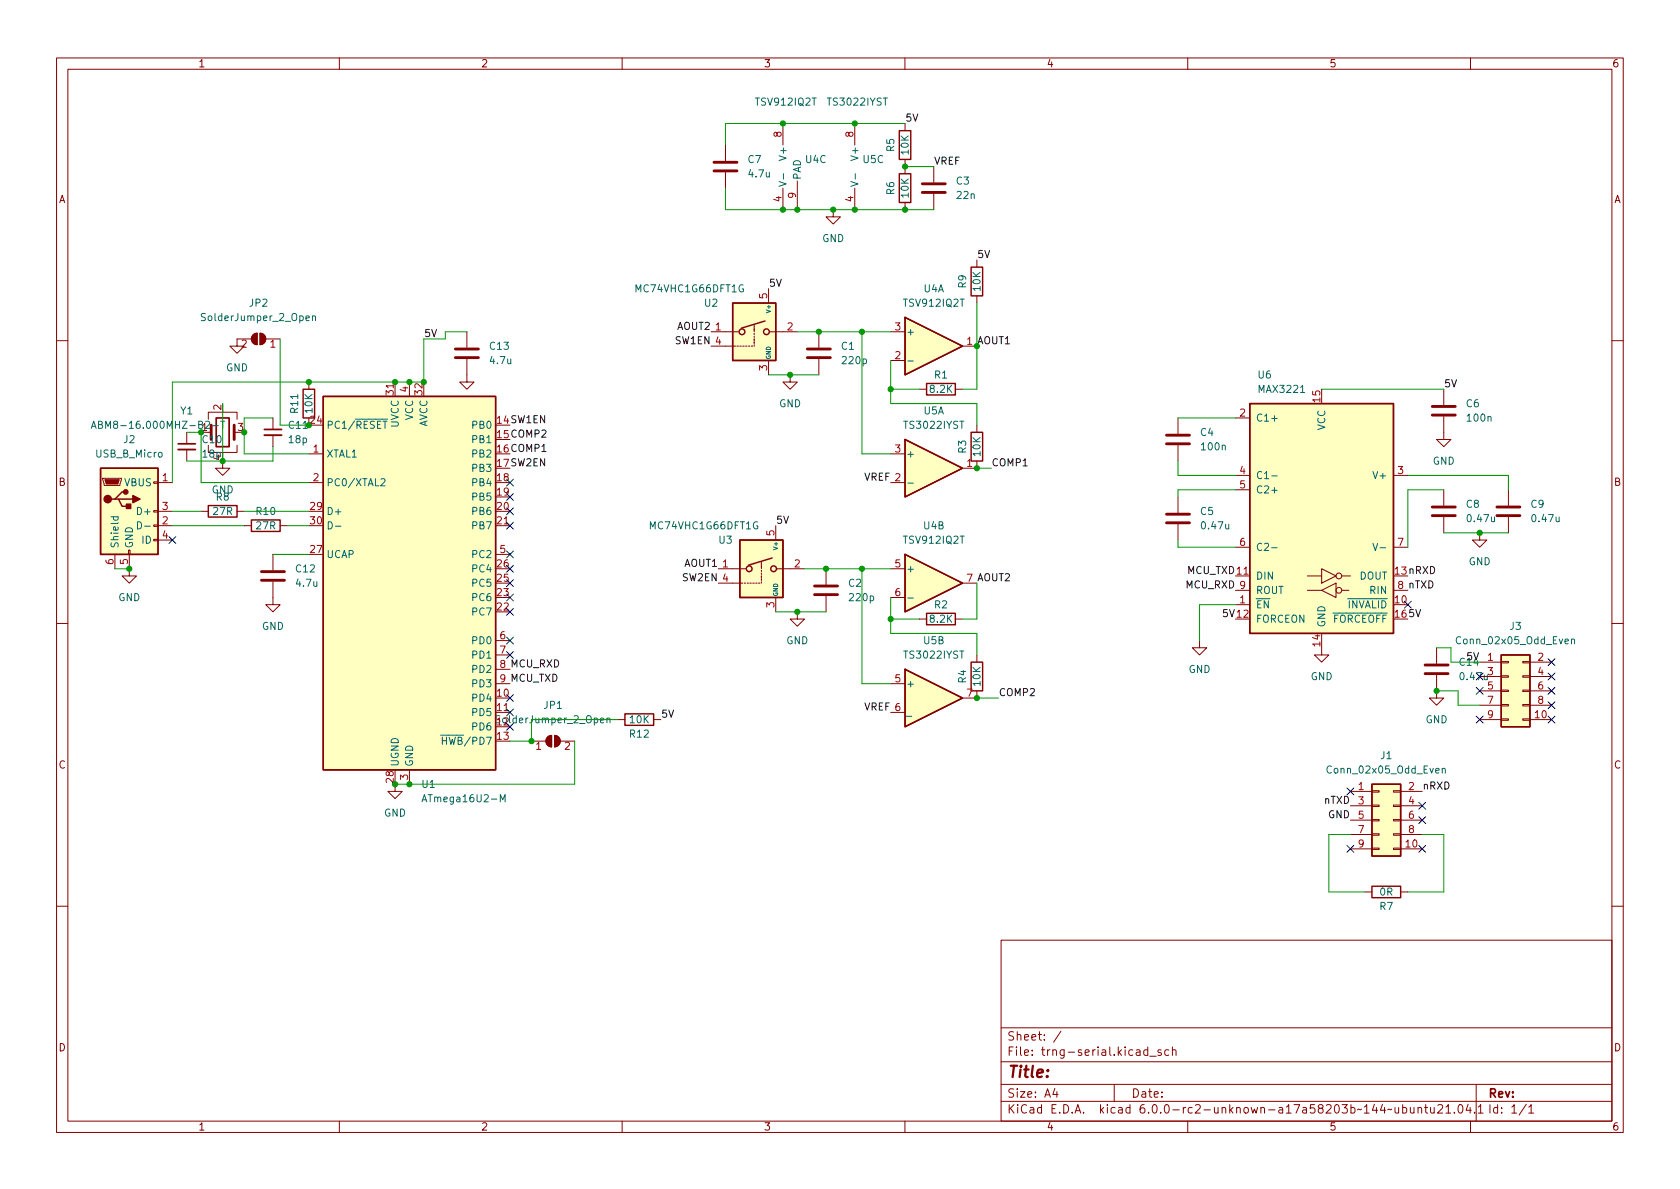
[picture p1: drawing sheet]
<svg xmlns="http://www.w3.org/2000/svg" width="297mm" height="210mm" viewBox="0 0 297 210" stroke-linecap="round" stroke-linejoin="round" font-family="sans-serif">
<g fill="none" stroke="#840000" stroke-width=".18">
<path d="M10 10.2h277v190.1h-277zM12 12.2h273v186.1h-273zM60 10.2v2M110 10.2v2M160 10.2v2M210 10.2v2M260 10.2v2M128.3 25.6v2.8M128.3 30.5v2.8M138.4 21.8v3.8M138.4 33.3v3.8M141 32v5.1"/>
<path d="M147.3 37.1v1.2h1.3l-1.3 1.3-1.3-1.3h1.3M151.1 21.8v3.8M151.1 33.3v3.8M160 21.8v1.3M160 28.2v2.5M160 35.8v1.3M165.1 29.5v2.8M165.1 34.3v2.8M44.4 59.9h-2.5v1.3h1.3l-1.3 1.3-1.3-1.3h1.3M44.7 59.2l.8-.3v2.1a1.02 1.02 0 0 1-1-.7 1.02 1.02 0 0 1 .2-1.1zM46 58.9a1.02 1.02 0 0 1 1 1 1.02 1.02 0 0 1-1 1.1zM47 59.9h2.5"/>
<path d="M82.5 58.7v2.8M125.7 58.7h4.9M133.3 57.4v1.3M133.3 58.9v.3M133.3 59.4v.3M133.3 59.9v.3M135.9 51v2.6M136.1 58.7h4.9M144.8 58.7v2.8M157.5 58.7h2.5M172.7 46v1.2M172.7 52.3v1.3"/>
<path d="M10 60.2h2M33 76.4v2.1M33 79.5v2M36.8 78.7v1.3h5.1v-1.3M36.8 74.2v-1.3h5.1v1.3M41.4 76.4h.5M48.3 73.9v2M48.3 77v2M54.6 67.6v1.2M69.8 67.6v2.5M72.4 67.6v2.5M82.5 63.5v4.1h1.3l-1.3 1.2-1.2-1.2h1.2"/>
<path d="M125.7 61.2h4.3M130.3 61.2h.3M130.8 61.2h.3M131.3 61.2h.3M131.8 61.2h.3M132.3 61.2h.3M132.8 61.2h.3M133.3 60.4v.3M133.3 61v.2M135.9 63.7v2.6M139.7 66.3v1.3h1.3l-1.3 1.2-1.3-1.2h1.3M144.8 63.5v2.8"/>
<path d="M157.5 63.7h2.5M162.6 68.8h1.2M168.9 68.8h1.3M170.2 61.2h2.5M172.7 75.2v1.2M208.3 73.9v2.8M208.3 78.7v2.8M218.4 73.9h2.6M255.3 73.7v4h1.2l-1.2 1.3-1.3-1.3h1.3M255.3 68.8v2.8M285 60.2h2M18.2 84.6h3.3v.2l-.3 1h-2.8z"/>
<path d="M20.3 98v2.6M22.7 97.3h.3v.7h-.3zM22.9 98v3.8h1.2l-1.2 1.3-1.3-1.3h1.3M27.2 95.4h.7v.2h-.7zM27.2 92.8h.7v.3h-.7zM27.2 90.3h.7v.2h-.7zM27.2 85.2h.7v.3h-.7zM27.9 85.3h2.6M27.9 93h2.6M27.9 90.4h2.6M27.9 95.5h2.6M35.6 90.4h1.2"/>
<path d="M39.4 81.5v1.3h1.2l-1.2 1.3-1.3-1.3h1.3M41.9 90.4h1.3M43.2 93h1.2M48.3 98v2.8M49.5 93h1.3M54.6 85.3h2.5M54.6 80.3h2.5M87.6 93h2.6M87.6 98h2.6M134.6 99.3v1.3M137.2 93v2.5M157.5 85.3h2.5"/>
<path d="M157.5 80.3h2.5M172.7 81.5v1.3h-2.5M208.3 87.9v2.8M208.3 92.7v2.8M218.4 84.1h2.6M218.4 86.6h2.6M218.4 96.8h2.6M246.4 84.1h2.5M246.4 96.8h2.5M255.3 86.6v2.8M255.3 91.4v2.8M261.6 94.2v1.3h1.3l-1.3 1.3-1.3-1.3h1.3"/>
<path d="M266.7 86.6v2.8M266.7 91.4v2.8M10 110.2h2M48.3 102.9v4h1.2l-1.2 1.3-1.3-1.3h1.3M87.6 113.3h2.6M87.6 115.8h2.6M87.6 118.4h2.6M127 103.1h4.3M127 100.6h4.8M131.6 103.1h.2M132.1 103.1h.2M132.6 103.1h.2"/>
<path d="M133.1 103.1h.2M133.6 103.1h.3M134.1 103.1h.3M134.6 100.8v.3M134.6 101.3v.3M134.6 101.8v.3M134.6 102.4v.2M134.6 102.9v.2M137.2 105.7v2.5M137.4 100.6h4.8M141 108.2v1.3h1.2l-1.2 1.2-1.3-1.2h1.3M146 100.6v2.8"/>
<path d="M146 105.4v2.8M157.5 100.6h2.5M157.5 105.7h2.5M162.6 109.5h1.2M168.9 109.5h1.3M170.2 103.1h2.5M172.7 115.8v1.3M212.1 113.3v1.2h1.3l-1.3 1.3-1.3-1.3h1.3M218.4 106.9h2.6M218.4 101.8h2.6M218.4 104.4h2.6M231.1 104.4h2.6"/>
<path d="M231.1 101.8h2.6M233.7 114.5v1.3h1.2l-1.2 1.3-1.3-1.3h1.3M233.7 104.4l2.5-1.3v2.6zM233.7 100.6l2.5 1.2-2.5 1.3zM237.2 104.4h1.3M237.2 101.8h1.6M246.4 104.4h2.5M254 119.4v4h1.3l-1.3 1.3-1.3-1.3h1.3M254 114.5v2.8M261.6 117.1h3.8M261.6 119.6h3.8M265.4 119.5h1.3v.3h-1.3z"/>
<path d="M265.4 117h1.3v.2h-1.3zM269.2 119.5h1.3v.3h-1.3zM269.2 117h1.3v.2h-1.3zM270.5 117.1h3.8M270.5 119.6h3.8M285 110.2h2M69.8 138.7v1.2h1.3l-1.3 1.3-1.2-1.3h1.2M72.4 136.1v2.6M87.6 120.9h2.6M94 131.1h2.5M96.8 130.3l.7-.3v2.1a1.02 1.02 0 0 1-.9-.7 1.02 1.02 0 0 1 .2-1.1zM98 130a1.02 1.02 0 0 1 1.1 1.1 1.02 1.02 0 0 1-1.1 1z"/>
<path d="M99.1 131.1h2.5M109.2 127.2h1.3M115.6 127.2h1.2M157.5 120.9h2.5M157.5 126h2.5M172.7 122.2v1.2h-2.5M238.8 139.9h3.8M242.6 139.8h1.2v.3h-1.2zM246.4 139.8h1.2v.3h-1.2zM247.6 139.9h3.9M261.6 127.2h3.8M261.6 122.2h3.8"/>
<path d="M261.6 124.7h3.8M265.4 127.1h1.3v.3h-1.3zM265.4 124.6h1.3v.2h-1.3zM265.4 122h1.3v.3h-1.3zM269.2 127.1h1.3v.3h-1.3zM269.2 124.6h1.3v.2h-1.3zM269.2 122h1.3v.3h-1.3zM270.5 127.2h3.8M270.5 122.2h3.8M270.5 124.7h3.8M238.8 150.1h3.8M238.8 142.5h3.8"/>
<path d="M238.8 145h3.8M238.8 147.6h3.8M241.3 157.7h1.3M242.6 150h1.2v.2h-1.2zM242.6 147.4h1.2v.3h-1.2zM242.6 144.9h1.2v.3h-1.2zM242.6 142.4h1.2v.2h-1.2zM246.4 150h1.2v.2h-1.2zM246.4 147.4h1.2v.3h-1.2zM246.4 144.9h1.2v.3h-1.2zM246.4 142.4h1.2v.2h-1.2zM247.6 150.1h3.9"/>
<path d="M247.6 142.5h3.9M247.6 145h3.9M247.6 147.6h3.9M247.6 157.7h1.3M10 160.2h2M177 166.3h108v32h-108zM285 160.2h2M60 198.3v2M110 198.3v2M160 198.3v2M177 194.8h108M177 191.8h108"/>
<path d="M177 187.8h108M177 181.8h108M186.5 192.5l-.4 1h1M186.9 193v1M187.6 182.4l-1.3 1.9M197 191.8v3M202.9 185.7l-.4-.1-.3 .3v.4l.2 .3h.5M202.9 185.1v1.5M203.3 186.8h1.1M205.3 185.7l-.4-.1-.2 .2 .1 .3 .5 .1v.4h-.6M206.6 185.7l-.4-.1-.3 .3v.4l.2 .3h.5M207.3 185.8l.2-.2 .4 .1v.9"/>
<path d="M207.3 185.1v1.5M210 198.3v2M246.6 195.8l.1 1h.4l.2-.1M247.3 195.8v1M248 195.9l.4-.1 .3 .3v.4l-.1 .3h-.6M248 195.3v1.5M249.4 195.8v1h.4l.2-.1M250 195.8v1M250.7 196l.2-.2 .4 .1 .1 .9M250.7 195.8v1M251.9 195.8h.5M252.1 195.3v1.3l.3 .2"/>
<path d="M252.9 195.8l.1 1h.4l.2-.1M253.6 195.8v1M254.2 195.5l.6-.2 .2 .2 .1 .3-1 1h1M255.7 195.8l.4-.5v1.5M255.7 196.8h.8M257.1 196.7v.1M257.9 195.5l.3-.2a.8 .8 0 0 1 .5 .8 .8 .8 0 0 1-.5 .7l-.3-.1-.1-.4zM259.6 195.3l-.4 1h.9M259.9 195.8v1M260 198.3v2M260.7 196.7v.1M261 191.8v6.5"/>
<path d="M261.4 195.8l.4-.5v1.5M261.4 196.8h.8M269.9 195.3l-1.3 1.9M270.3 195.8l.4-.5v1.5M270.3 196.8h.9"/>
<circle cx="236.7" cy="104.4" r=".51"/>
<circle cx="236.7" cy="101.8" r=".51"/>
</g>
<g fill="#ffffc2" stroke="#ffffc2" stroke-width=".18">
<path d="M242.6 138.7h5v12.7h-5z"/>
<path d="M160 77.7l10.2 5.1-10.2 5.1z"/>
<path d="M160 56.1l10.2 5.1-10.2 5.1z"/>
<path d="M130.8 95.5h7.6v10.2h-7.6z"/>
<path d="M129.5 53.6h7.7v10.1h-7.7z"/>
<path d="M160 118.4l10.2 5-10.2 5.1z"/>
<path d="M57.1 70.1h30.5v66h-30.5z"/>
<path d="M265.4 115.8h5.1v12.7h-5.1z"/>
<path d="M221 71.4h25.4v40.6h-25.4z"/>
<path d="M160 98l10.2 5.1-10.2 5.1z"/>
<path d="M17.8 82.8h10.1v15.2h-10.1z"/>
</g>
<g fill="none" stroke="#840000" stroke-width=".25">
<path d="M159 23.1h2v5.1h-2zM159 30.7h2v5.1h-2zM129.5 53.6h7.7v10.1h-7.7zM135.3 56.8l-4.2 1.2M160 56.1l10.2 5.1-10.2 5.1zM171.7 47.2h2v5.1h-2zM53.6 68.8h2v5.1h-2zM57.1 70.1h30.5v66h-30.5zM160 77.7l10.2 5.1-10.2 5.1zM163.8 67.8h5.1v2h-5.1zM171.7 76.4h2v5.1h-2zM221 71.4h25.4v40.6h-25.4z"/>
<path d="M17.8 82.8h10.1v15.2h-10.1zM20.3 88.3h.7l.6 1.2h1.3M21 88.3h2.5M22.2 87h-.6l-1.3 1.3h-.6M36.8 89.4h5.1v2h-5.1zM44.4 91.9h5.1v2.1h-5.1zM130.8 95.5h7.6v10.2h-7.6zM136.5 98.7l-4.2 1.2M160 98l10.2 5.1-10.2 5.1zM160 118.4l10.2 5-10.2 5.1zM163.8 108.5h5.1v2h-5.1zM171.7 117.1h2v5.1h-2z"/>
<path d="M265.4 115.8h5.1v12.7h-5.1zM110.5 126.2h5.1v2.1h-5.1zM242.6 138.7h5v12.7h-5zM242.6 156.7h5v2h-5z"/>
<circle cx="131.2" cy="58.7" r=".51"/>
<circle cx="135.5" cy="58.7" r=".51"/>
<circle cx="132.5" cy="100.6" r=".51"/>
<circle cx="136.8" cy="100.6" r=".51"/>
</g>
<g fill="none" stroke="#006464" stroke-width=".18">
<path d="M137.7 32.1l1.3 .4-1.3 .4M138.5 30.7v1M150.4 32.1l1.3 .4-1.3 .4M151.2 30.7v1M55.2 56l.2-.1h.3l.1 .8M55.2 55.9v.8M16.1 75.8l.5-1.3 .4 1.3M16.3 75.4h.6M17.4 75.1l.6-.1 .1-.2-.1-.2-.6-.1v1.3h.5l.2-.2v-.3l-.3-.2M37.6 75.3h1M39 74.5h.7M39.4 74.5v1.3"/>
<path d="M81.6 70.7a.59 .59 0 0 0-.8 .6 .59 .59 0 0 0 .8 .6v-.5h-.2M82.9 70.7v1.2l-.7-1.2v1.2M83.5 70.7a.64 .64 0 0 1 .7 .6 .64 .64 0 0 1-.7 .6zM160.5 63.8h1M19.6 91.4h1.3M20.1 91.4l-.1 .3 .3 .3 .5-.1v-.5M24.3 92.3a.64 .64 0 0 1 .7 .6 .64 .64 0 0 1-.7 .6zM25.6 93h.9M58 92.3a.64 .64 0 0 1 .8 .6 .64 .64 0 0 1-.8 .6zM59.3 93h1M67.3 84.8l.5-.2 .3 .4-.8 .9h.8M160.5 85.4h1"/>
<path d="M224.9 84.2h.9M224.9 96.9h.9M242.7 96.1l.5 1.2 .4-1.2M244 96.9h1M160.5 105.7h1M277.9 113.1l.1-.1 .3 .1 .1 .8M277.9 113v.9M107.3 127.1l.2-.1h.3l.1 .8M107.3 127v.8M255 136l.2-.1h.3v.8M255 135.9v.8M74.6 141.8l.4-1.3 .5 1.3"/>
<path d="M74.7 141.4h.6M88.5 141.8v-1.3l.4 .9 .4-.9v1.3"/>
</g>
<g fill="none" stroke="#840000" stroke-width=".51">
<path d="M126.2 30.2h4.1M126.2 28.7h4.1M163.1 34h4M163.1 32.5h4M37.3 75.2v2.5M41.4 75.2v2.5M80.5 63.2h4.1M80.5 61.7h4.1M142.7 63.2h4.1M142.7 61.7h4.1M206.2 78.5h4.1M206.2 77h4.1"/>
<path d="M253.2 73.4h4.1M253.2 71.9h4.1M206.2 92.5h4.1M206.2 90.9h4.1M253.2 91.2h4.1M253.2 89.7h4.1M264.7 91.2h4M264.7 89.7h4M46.2 102.6h4.1M46.2 101.1h4.1M144 105.2h4.1M144 103.6h4.1"/>
<path d="M252 119.1h4M252 117.6h4"/>
</g>
<g fill="#840000" stroke="#840000" stroke-width=".18">
<path d="M96.8 130.3l.7-.3v2.1a1.02 1.02 0 0 1-.9-.7 1.02 1.02 0 0 1 .2-1.1z"/>
<path d="M98 130a1.02 1.02 0 0 1 1.1 1.1 1.02 1.02 0 0 1-1.1 1z"/>
<path d="M46 58.9a1.02 1.02 0 0 1 1 1 1.02 1.02 0 0 1-1 1.1z"/>
<path d="M44.7 59.2l.8-.3v2.1a1.02 1.02 0 0 1-1-.7 1.02 1.02 0 0 1 .2-1.1z"/>
<path d="M18.5 84.8h2.6l-.3 .8h-2z"/>
</g>
<path d="M31.5 79.5h3M46.7 77h3.1" fill="none" stroke="#840000" stroke-width=".33"/>
<path d="M31.5 78.5h3M38.2 73.9h2.3v5.1h-2.3zM46.7 75.9h3.1" fill="none" stroke="#840000" stroke-width=".3"/>
<g fill="#840000" stroke="#840000" stroke-width=".25">
<path d="M23.5 87.6l1.3 .7-1.3 .6z"/>
<path d="M22.4 89.1h.7v.8h-.7z"/>
<circle cx="19" cy="88.3" r=".63"/>
<circle cx="22.2" cy="87" r=".38"/>
</g>
<g fill="none" stroke="#009600" stroke-width=".18">
<path d="M128.3 33.3v3.8h36.8M160 21.8h-31.7v3.8M160 29.5h5.1M49.5 59.9v15.3h5.1M82.5 58.7h-3.8v1.2h-3.8v7.7h-44.4v17.7M141 58.7h16.5M152.4 58.7v21.6h5.1M172.7 53.6v15.2h-2.5M35.6 76.4v8.9h19M39.4 71.4v10.1M48.3 73.9h-5.1v6.4h11.4M48.3 79v2.5h-15.3"/>
<path d="M135.9 66.3h8.9M157.5 68.8h5.1M157.5 63.7v7.7h15.2v3.8M208.3 73.9h10.1M233.7 68.8h21.6M30.5 90.4h5.1M30.5 93h12.7M43.2 90.4h11.4M48.3 98h6.3M50.8 93h3.8M172.7 82.8h2.6M208.3 81.5v2.6h10.1"/>
<path d="M208.3 95.5v1.3h10.1M218.4 86.6h-10.1v1.3M248.9 84.1h17.8v2.5M255.3 86.6h-6.4v10.2M255.3 94.2h11.4M20.3 100.6h2.6M137.2 108.2h8.8M142.2 100.6h15.3M152.4 100.6v20.3h5.1M157.5 109.5h5.1M157.5 105.7v6.3h15.2v3.8M172.7 103.1v6.4h-2.5"/>
<path d="M218.4 106.9h-6.3v6.4M254 114.5h2.5v2.6h5.1M101.6 131.1v7.6h-31.8M109.2 127.2h-15.2v3.9h-3.8M172.7 123.4h3.8M254 122.2h3.8v2.5h3.8M238.8 147.6h-3.9v10.1h6.4M251.5 147.6h3.8v10.1h-6.4"/>
</g>
<g fill="none" stroke="#000084" stroke-width=".18">
<path d="M29.9 94.9l1.2 1.2M31.1 94.9l-1.2 1.2M89.6 100l1.2 1.2M89.6 92.3l1.2 1.3M89.6 84.7l1.2 1.2M89.6 87.3l1.2 1.2M89.6 97.4l1.2 1.2M89.6 89.8l1.2 1.2M90.8 100l-1.2 1.2M90.8 92.3l-1.2 1.3M90.8 84.7l-1.2 1.2M90.8 87.3l-1.2 1.2"/>
<path d="M90.8 97.4l-1.2 1.2M90.8 89.8l-1.2 1.2M89.6 102.5l1.2 1.2M89.6 105l1.2 1.3M89.6 107.6l1.2 1.2M89.6 112.7l1.2 1.2M89.6 115.2l1.2 1.2M90.8 102.5l-1.2 1.2M90.8 105l-1.2 1.3M90.8 107.6l-1.2 1.2M90.8 112.7l-1.2 1.2M90.8 115.2l-1.2 1.2"/>
<path d="M248.3 106.3l1.2 1.2M249.5 106.3l-1.2 1.2M273.7 119l1.2 1.2M273.7 116.5l1.2 1.2M274.9 119l-1.2 1.2M274.9 116.5l-1.2 1.2M89.6 122.8l1.2 1.2M89.6 125.4l1.2 1.2M89.6 127.9l1.2 1.2M90.8 122.8l-1.2 1.2M90.8 125.4l-1.2 1.2M90.8 127.9l-1.2 1.2"/>
<path d="M238.2 139.3l1.2 1.3M239.4 139.3l-1.2 1.3M261 121.6l1.2 1.2M261 126.6l1.2 1.3M262.2 126.6l-1.2 1.3M262.2 121.6l-1.2 1.2M273.7 126.6l1.2 1.3M273.7 124.1l1.2 1.2M273.7 121.6l1.2 1.2M274.9 121.6l-1.2 1.2M274.9 126.6l-1.2 1.3M274.9 124.1l-1.2 1.2"/>
<path d="M238.2 149.5l1.2 1.2M239.4 149.5l-1.2 1.2M250.9 144.4l1.2 1.2M250.9 141.9l1.2 1.2M250.9 149.5l1.2 1.2M252.1 144.4l-1.2 1.2M252.1 141.9l-1.2 1.2M252.1 149.5l-1.2 1.2"/>
</g>
<g fill="#009600" stroke="#009600" stroke-width=".18">
<circle cx="43.2" cy="76.4" r=".46"/>
<circle cx="39.4" cy="81.5" r=".46"/>
<circle cx="35.6" cy="76.4" r=".46"/>
<circle cx="22.9" cy="100.6" r=".46"/>
<circle cx="152.4" cy="100.6" r=".46"/>
<circle cx="172.7" cy="82.8" r=".46"/>
<circle cx="157.5" cy="109.5" r=".46"/>
<circle cx="172.7" cy="123.4" r=".46"/>
<circle cx="69.8" cy="67.6" r=".46"/>
<circle cx="54.6" cy="67.6" r=".46"/>
<circle cx="54.6" cy="75.2" r=".46"/>
<circle cx="139.7" cy="66.3" r=".46"/>
<circle cx="254" cy="122.2" r=".46"/>
<circle cx="141" cy="108.2" r=".46"/>
<circle cx="146" cy="100.6" r=".46"/>
<circle cx="172.7" cy="61.2" r=".46"/>
<circle cx="157.5" cy="68.8" r=".46"/>
<circle cx="261.6" cy="94.2" r=".46"/>
<circle cx="69.8" cy="138.7" r=".46"/>
<circle cx="72.4" cy="138.7" r=".46"/>
<circle cx="74.9" cy="67.6" r=".46"/>
<circle cx="72.4" cy="67.6" r=".46"/>
<circle cx="94" cy="131.1" r=".46"/>
<circle cx="141" cy="37.1" r=".46"/>
<circle cx="138.4" cy="37.1" r=".46"/>
<circle cx="147.3" cy="37.1" r=".46"/>
<circle cx="151.1" cy="21.8" r=".46"/>
<circle cx="151.1" cy="37.1" r=".46"/>
<circle cx="138.4" cy="21.8" r=".46"/>
<circle cx="160" cy="29.5" r=".46"/>
<circle cx="160" cy="37.1" r=".46"/>
<circle cx="152.4" cy="58.7" r=".46"/>
<circle cx="144.8" cy="58.7" r=".46"/>
</g>
<text font-size="2.8" fill="#840000" x="178" y="190.6">Title:</text>
<g font-size="2.1" fill="#840000">
<text x="178" y="184">Sheet: /</text>
<text x="178" y="186.7">File: trng-serial.kicad_sch</text>
<text x="178" y="196.9">KiCad E.D.A. kicad 6.0.0-rc2-unknown-a17a58203b~144~ubuntu21.04.1</text>
<text x="178" y="194.1">Size: A4</text>
<text x="200" y="194.1">Date:</text>
<text x="263" y="194.1">Rev:</text>
<text x="263" y="196.9">Id: 1/1</text>
</g>
<g font-size="1.8" fill="#840000">
<text x="35" y="11.9">1</text>
<text x="85" y="11.9">2</text>
<text x="135" y="11.9">3</text>
<text x="185" y="11.9">4</text>
<text x="235" y="11.9">5</text>
<text x="285" y="11.9">6</text>
<text x="10.3" y="35.9">A</text>
<text x="285.3" y="35.9">A</text>
<text x="54.9" y="74.9">24</text>
<text x="10.3" y="85.9">B</text>
<text x="285.3" y="85.9">B</text>
<text x="88.1" y="127.9">SolderJumper_2_Open</text>
<text x="10.3" y="135.9">C</text>
<text x="285.3" y="135.9">C</text>
<text x="10.3" y="185.9">D</text>
<text x="285.3" y="185.9">D</text>
<text x="35" y="199.9">1</text>
<text x="85" y="199.9">2</text>
<text x="135" y="199.9">3</text>
<text x="185" y="199.9">4</text>
<text x="235" y="199.9">5</text>
<text x="285" y="199.9">6</text>
</g>
<g font-size="1.8" fill="#006464">
<text x="133.8" y="18.7">TSV912IQ2T</text>
<text x="146.5" y="18.7">TS3022IYST</text>
<text x="132.3" y="28.8">C7</text>
<text x="139.1" y="28" transform="rotate(-90 139.1 28)">V+</text>
<text x="142.5" y="28.8">U4C</text>
<text x="151.8" y="28" transform="rotate(-90 151.8 28)">V+</text>
<text x="152.6" y="28.8">U5C</text>
<text x="158.1" y="26.8" transform="rotate(-90 158.1 26.8)">R5</text>
<text x="160.7" y="27.3" transform="rotate(-90 160.7 27.3)">10K</text>
<text x="132.5" y="31.4">4.7u</text>
<text x="141.6" y="31.9" transform="rotate(-90 141.6 31.9)">PAD</text>
<text x="158.1" y="34.4" transform="rotate(-90 158.1 34.4)">R6</text>
<text x="160.7" y="34.9" transform="rotate(-90 160.7 34.9)">10K</text>
<text x="169.1" y="32.6">C3</text>
<text x="169.2" y="35.2">22n</text>
<text x="145.4" y="42.8">GND</text>
<text x="112.6" y="51.7">MC74VHC1G66DFT1G</text>
<text x="163.3" y="51.7">U4A</text>
<text x="170.8" y="50.9" transform="rotate(-90 170.8 50.9)">R9</text>
<text x="173.4" y="51.4" transform="rotate(-90 173.4 51.4)">10K</text>
<text x="36" y="56.8">SolderJumper_2_Open</text>
<text x="44.1" y="54.2">JP2</text>
<text x="124.6" y="54.2">U2</text>
<text x="159.9" y="54.2">TSV912IQ2T</text>
<text x="160.1" y="59.3">+</text>
<text x="39.9" y="65.7">GND</text>
<text x="86.7" y="61.8">C13</text>
<text x="86.8" y="64.4">4.7u</text>
<text x="148.8" y="61.8">C1</text>
<text x="149" y="64.4">220p</text>
<text x="164.5" y="69.5">8.2K</text>
<text x="165.2" y="66.9">R1</text>
<text x="222.5" y="66.9">U6</text>
<text x="222.7" y="69.5">MAX3221</text>
<text x="31.9" y="73.3">Y1</text>
<text x="51.1" y="75.8">C11</text>
<text x="52.7" y="73" transform="rotate(-90 52.7 73)">R11</text>
<text x="55.2" y="73" transform="rotate(-90 55.2 73)">10K</text>
<text x="57.7" y="75.8">PC1/~{RESET}</text>
<text x="70.5" y="75.6" transform="rotate(-90 70.5 75.6)">UVCC</text>
<text x="73" y="74.3" transform="rotate(-90 73 74.3)">VCC</text>
<text x="75.6" y="75.6" transform="rotate(-90 75.6 75.6)">AVCC</text>
<text x="83.7" y="75.8">PB0</text>
<text x="137.7" y="72">GND</text>
<text x="160" y="75.8">TS3022IYST</text>
<text x="163.3" y="73.3">U5A</text>
<text x="212.3" y="77.1">C4</text>
<text x="222" y="74.5">C1+</text>
<text x="234.3" y="76.1" transform="rotate(-90 234.3 76.1)">VCC</text>
<text x="259.3" y="72">C6</text>
<text x="259.5" y="74.5">100n</text>
<text x="17" y="80.9">USB_B_Micro</text>
<text x="21.9" y="78.4">J2</text>
<text x="35.9" y="78.4">C10</text>
<text x="35.9" y="80.9">18p</text>
<text x="39.1" y="81.4" transform="rotate(-90 39.1 81.4)">4</text>
<text x="51.1" y="78.4">18p</text>
<text x="57.7" y="80.9">XTAL1</text>
<text x="83.7" y="78.4">PB1</text>
<text x="83.7" y="80.9">PB2</text>
<text x="83.7" y="83.4">PB3</text>
<text x="160.1" y="80.9">+</text>
<text x="170.8" y="80.1" transform="rotate(-90 170.8 80.1)">R3</text>
<text x="173.4" y="80.6" transform="rotate(-90 173.4 80.6)">10K</text>
<text x="212.5" y="79.6">100n</text>
<text x="253.3" y="82.2">GND</text>
<text x="22" y="86">VBUS</text>
<text x="37.4" y="87.2">GND</text>
<text x="38.2" y="88.5">R8</text>
<text x="57.7" y="86">PC0/XTAL2</text>
<text x="83.7" y="86">PB4</text>
<text x="83.7" y="88.5">PB5</text>
<text x="222" y="84.7">C1-</text>
<text x="222" y="87.2">C2+</text>
<text x="243.2" y="84.7">V+</text>
<text x="259.3" y="89.8">C8</text>
<text x="270.7" y="89.8">C9</text>
<text x="24.6" y="91.1">D+</text>
<text x="37.7" y="91.1">27R</text>
<text x="45.4" y="91.1">R10</text>
<text x="45.4" y="93.6">27R</text>
<text x="57.7" y="91.1">D+</text>
<text x="83.7" y="91.1">PB6</text>
<text x="83.7" y="93.6">PB7</text>
<text x="115.2" y="93.6">MC74VHC1G66DFT1G</text>
<text x="163.3" y="93.6">U4B</text>
<text x="212.3" y="91.1">C5</text>
<text x="212.6" y="93.6">0.47u</text>
<text x="259.6" y="92.3">0.47u</text>
<text x="271" y="92.3">0.47u</text>
<text x="21" y="97" transform="rotate(-90 21 97)">Shield</text>
<text x="23.5" y="97" transform="rotate(-90 23.5 97)">GND</text>
<text x="25.2" y="96.1">ID</text>
<text x="52.4" y="101.2">C12</text>
<text x="57.7" y="98.7">UCAP</text>
<text x="83.7" y="101.2">PC4</text>
<text x="83.7" y="98.7">PC2</text>
<text x="127.1" y="96.1">U3</text>
<text x="159.9" y="96.1">TSV912IQ2T</text>
<text x="160.1" y="101.2">+</text>
<text x="222" y="97.4">C2-</text>
<text x="259.7" y="99.9">GND</text>
<text x="20.9" y="106.3">GND</text>
<text x="52.5" y="103.8">4.7u</text>
<text x="83.7" y="106.3">PC6</text>
<text x="83.7" y="103.8">PC5</text>
<text x="150" y="103.8">C2</text>
<text x="150.3" y="106.3">220p</text>
<text x="165.2" y="107.6">R2</text>
<text x="222" y="107.6">~{EN}</text>
<text x="222" y="102.5">DIN</text>
<text x="222" y="105">ROUT</text>
<text x="236.9" y="107.6">~{INVALID}</text>
<text x="240.4" y="102.5">DOUT</text>
<text x="242.3" y="105">RIN</text>
<text x="46.3" y="111.4">GND</text>
<text x="83.7" y="108.8">PC7</text>
<text x="83.7" y="113.9">PD0</text>
<text x="139" y="113.9">GND</text>
<text x="163.3" y="113.9">U5B</text>
<text x="164.5" y="110.1">8.2K</text>
<text x="222" y="110.1">FORCEON</text>
<text x="234.3" y="110.1">~{FORCEOFF}</text>
<text x="234.3" y="111" transform="rotate(-90 234.3 111)">GND</text>
<text x="257.9" y="113.9">Conn_02x05_Odd_Even</text>
<text x="267" y="111.4">J3</text>
<text x="83.7" y="116.5">PD1</text>
<text x="83.7" y="119">PD2</text>
<text x="160" y="116.5">TS3022IYST</text>
<text x="210.1" y="119">GND</text>
<text x="258.1" y="117.7">C14</text>
<text x="83.7" y="124.1">PD4</text>
<text x="83.7" y="121.5">PD3</text>
<text x="96.2" y="125.3">JP1</text>
<text x="160.1" y="121.5">+</text>
<text x="170.8" y="120.8" transform="rotate(-90 170.8 120.8)">R4</text>
<text x="173.4" y="121.3" transform="rotate(-90 173.4 121.3)">10K</text>
<text x="231.7" y="120.3">GND</text>
<text x="77.6" y="131.7">~{HWB}/PD7</text>
<text x="83.7" y="126.6">PD5</text>
<text x="83.7" y="129.2">PD6</text>
<text x="111.4" y="130.4">R12</text>
<text x="111.4" y="127.9">10K</text>
<text x="160.1" y="126.6">_</text>
<text x="252" y="127.9">GND</text>
<text x="70.5" y="135.6" transform="rotate(-90 70.5 135.6)">UGND</text>
<text x="73" y="135.6" transform="rotate(-90 73 135.6)">GND</text>
<text x="235" y="136.8">Conn_02x05_Odd_Even</text>
<text x="244.1" y="134.2">J1</text>
<text x="74.6" y="139.3">U1</text>
<text x="75.4" y="141.9">ATmega16U2-M</text>
<text x="67.9" y="144.4">GND</text>
<text x="244" y="160.9">R7</text>
<text x="244" y="158.4">0R</text>
</g>
<g font-size="1.8" fill="#0f0f0f">
<text x="160" y="21.5">5V</text>
<text x="165.1" y="29.1">VREF</text>
<text x="172.7" y="45.6">5V</text>
<text x="135.9" y="50.7">5V</text>
<text x="74.9" y="59.6">5V</text>
<text x="119.7" y="58.3">AOUT2</text>
<text x="119.4" y="60.9">SW1EN 4</text>
<text x="172.7" y="60.9">AOUT1</text>
<text x="255.3" y="68.5">5V</text>
<text x="87.9" y="74.9">14SW1EN</text>
<text x="87.9" y="77.5">15COMP2</text>
<text x="87.9" y="80">16COMP1</text>
<text x="87.9" y="82.5">17SW2EN</text>
<text x="175.3" y="82.4">COMP1</text>
<text x="152.8" y="85">VREF 2</text>
<text x="137.2" y="92.6">5V</text>
<text x="121" y="100.2">AOUT1</text>
<text x="209.9" y="101.5">MCU_TXD11</text>
<text x="246.7" y="101.6">13nRXD</text>
<text x="120.7" y="102.8">SW2EN 4</text>
<text x="171" y="102.9">7 AOUT2</text>
<text x="209.7" y="104">MCU_RXD 9</text>
<text x="247.2" y="104.1">8 nTXD</text>
<text x="216.3" y="109.1">5V12</text>
<text x="246.7" y="109.2">165V</text>
<text x="88.4" y="118.1">8 MCU_RXD</text>
<text x="259.5" y="116.7">5V</text>
<text x="88.4" y="120.6">9 MCU_TXD</text>
<text x="152.8" y="125.6">VREF 6</text>
<text x="176.5" y="123.1">COMP2</text>
<text x="116.8" y="126.9">5V</text>
<text x="234.1" y="142.1">nTXD</text>
<text x="251.5" y="139.6">nRXD</text>
<text x="234.8" y="144.7">GND</text>
</g>
<g font-size="1.8" fill="#a90000">
<text x="138.2" y="24.2" transform="rotate(-90 138.2 24.2)">8</text>
<text x="150.9" y="24.2" transform="rotate(-90 150.9 24.2)">8</text>
<text x="138.2" y="35.7" transform="rotate(-90 138.2 35.7)">4</text>
<text x="140.7" y="35" transform="rotate(-90 140.7 35)">9</text>
<text x="150.9" y="35.7" transform="rotate(-90 150.9 35.7)">4</text>
<text x="135.6" y="52.8" transform="rotate(-90 135.6 52.8)">5</text>
<text x="126.5" y="58.4">1</text>
<text x="139.2" y="58.4">2</text>
<text x="158.3" y="58.4">3</text>
<text x="42.7" y="61.5">2</text>
<text x="47.8" y="61.5">1</text>
<text x="135.6" y="65.5" transform="rotate(-90 135.6 65.5)">3</text>
<text x="158.3" y="63.5">2</text>
<text x="171" y="61">1</text>
<text x="69.6" y="69.8" transform="rotate(-90 69.6 69.8)">31</text>
<text x="72.1" y="69.3" transform="rotate(-90 72.1 69.3)">4</text>
<text x="74.7" y="69.8" transform="rotate(-90 74.7 69.8)">32</text>
<text x="233.4" y="71.1" transform="rotate(-90 233.4 71.1)">15</text>
<text x="35.7" y="76.2">1</text>
<text x="39.1" y="72.5" transform="rotate(-90 39.1 72.5)">2</text>
<text x="42.1" y="76.2">3</text>
<text x="219.2" y="73.7">2</text>
<text x="55.4" y="80">1</text>
<text x="158.3" y="80">3</text>
<text x="171" y="82.5">1</text>
<text x="219.2" y="83.8">4</text>
<text x="247.2" y="83.8">3</text>
<text x="28.7" y="85.1">1</text>
<text x="55.4" y="85.1">2</text>
<text x="87.9" y="85.1">18</text>
<text x="87.9" y="87.6">19</text>
<text x="219.2" y="86.4">5</text>
<text x="28.7" y="92.7">2</text>
<text x="28.7" y="90.2">3</text>
<text x="28.7" y="95.2">4</text>
<text x="54.9" y="90.2">29</text>
<text x="54.9" y="92.7">30</text>
<text x="87.9" y="90.2">20</text>
<text x="87.9" y="92.7">21</text>
<text x="136.9" y="94.7" transform="rotate(-90 136.9 94.7)">5</text>
<text x="20.1" y="99.8" transform="rotate(-90 20.1 99.8)">6</text>
<text x="22.6" y="99.8" transform="rotate(-90 22.6 99.8)">5</text>
<text x="54.9" y="97.8">27</text>
<text x="87.9" y="100.3">26</text>
<text x="88.4" y="97.8">5</text>
<text x="127.8" y="100.3">1</text>
<text x="140.5" y="100.3">2</text>
<text x="158.3" y="100.3">5</text>
<text x="219.2" y="96.5">6</text>
<text x="247.2" y="96.5">7</text>
<text x="87.9" y="107.9">22</text>
<text x="87.9" y="105.4">23</text>
<text x="87.9" y="102.9">25</text>
<text x="136.9" y="107.4" transform="rotate(-90 136.9 107.4)">3</text>
<text x="158.3" y="105.4">6</text>
<text x="219.2" y="106.7">1</text>
<text x="246.7" y="106.7">10</text>
<text x="88.4" y="113">6</text>
<text x="88.4" y="115.6">7</text>
<text x="233.4" y="114.3" transform="rotate(-90 233.4 114.3)">14</text>
<text x="263" y="116.8">1</text>
<text x="263" y="119.4">3</text>
<text x="271.9" y="116.8">2</text>
<text x="271.9" y="119.4">4</text>
<text x="87.9" y="123.2">10</text>
<text x="87.9" y="125.7">11</text>
<text x="158.3" y="120.6">5</text>
<text x="171" y="123.2">7</text>
<text x="263" y="121.9">5</text>
<text x="263" y="124.5">7</text>
<text x="271.9" y="121.9">6</text>
<text x="271.9" y="124.5">8</text>
<text x="87.9" y="128.3">12</text>
<text x="87.9" y="130.8">13</text>
<text x="263" y="127">9</text>
<text x="271.4" y="127">10</text>
<text x="72.1" y="137.9" transform="rotate(-90 72.1 137.9)">3</text>
<text x="94.8" y="132.6">1</text>
<text x="99.8" y="132.6">2</text>
<text x="69.6" y="138.4" transform="rotate(-90 69.6 138.4)">28</text>
<text x="240.2" y="139.7">1</text>
<text x="240.2" y="142.2">3</text>
<text x="249.1" y="139.7">2</text>
<text x="249.1" y="142.2">4</text>
<text x="240.2" y="144.8">5</text>
<text x="240.2" y="147.3">7</text>
<text x="240.2" y="149.9">9</text>
<text x="248.6" y="149.9">10</text>
<text x="249.1" y="144.8">6</text>
<text x="249.1" y="147.3">8</text>
</g>
<text font-size="1.8" fill="#009600" x="18.3" y="75.8">ABM8-16.000MHZ-B2-T</text>
<text font-size="1.8" fill="#000084" x="258.3" y="120.3">0.47u</text>
<g font-size="1.1" fill="#006464">
<text x="136.3" y="55" transform="rotate(-90 136.3 55)">V+</text>
<text x="136.3" y="63.6" transform="rotate(-90 136.3 63.6)">GND</text>
<text x="137.5" y="97" transform="rotate(-90 137.5 97)">V+</text>
<text x="137.5" y="105.5" transform="rotate(-90 137.5 105.5)">GND</text>
</g>
</svg>
